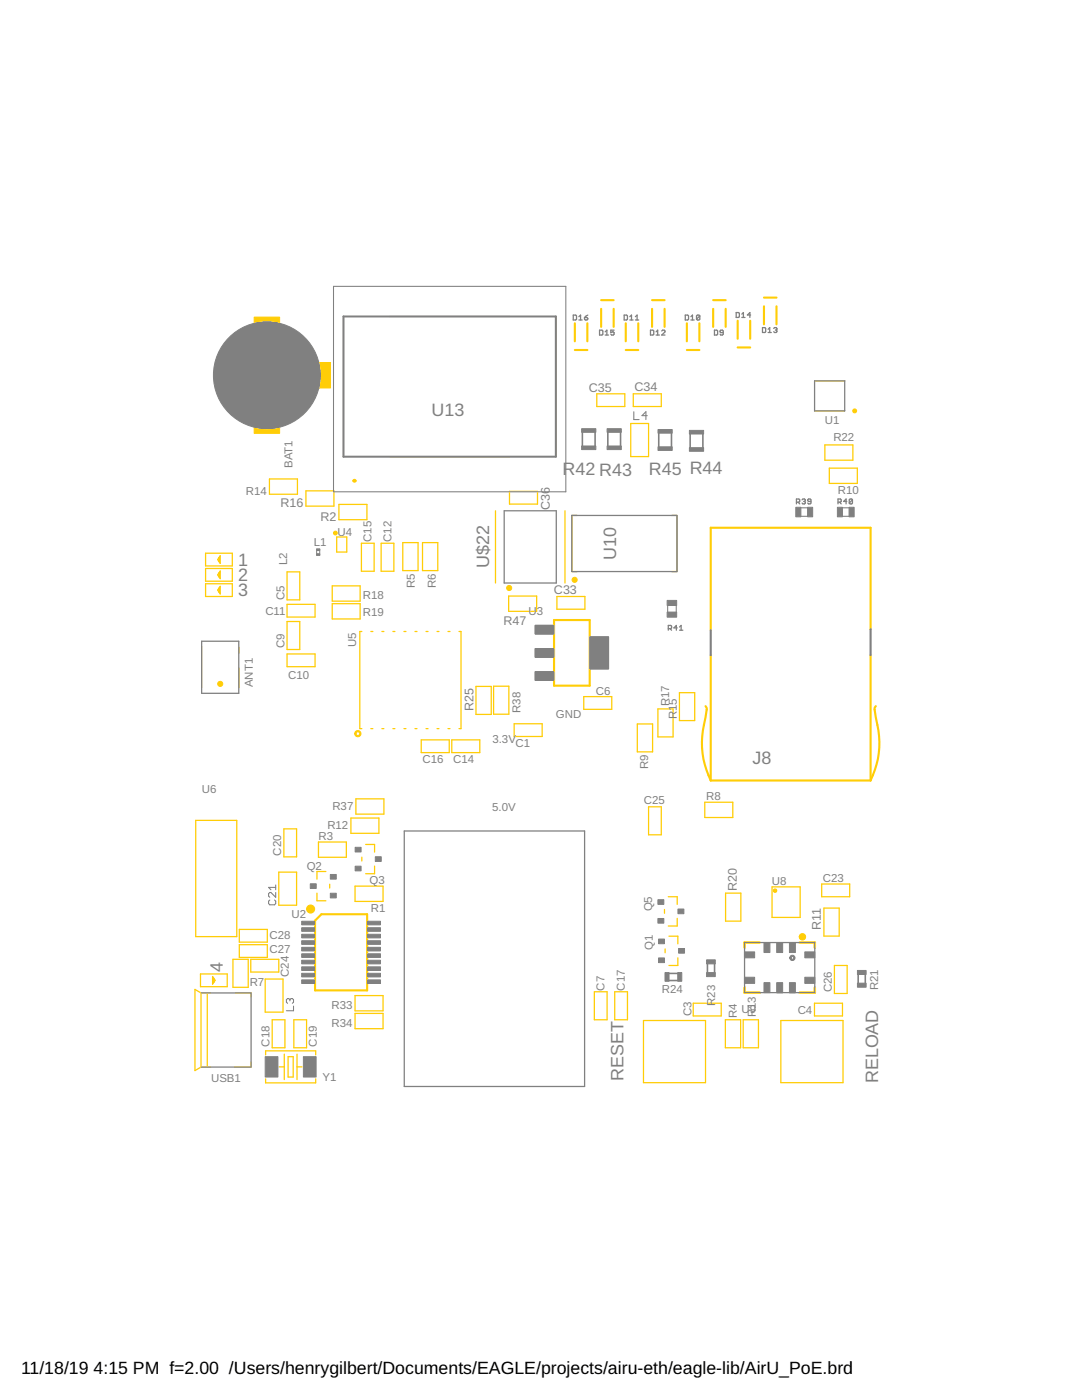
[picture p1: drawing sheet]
<svg xmlns="http://www.w3.org/2000/svg" width="216mm" height="279mm" viewBox="0 0 216 279" stroke-linecap="round" stroke-linejoin="round" font-family="sans-serif">
<g fill="none" stroke="#ffcd07" stroke-width=".25">
<path d="M119.1 78.6h5.6v2.5h-5.6zM126.4 78.6h5.6v2.5h-5.6zM162.5 76h6.1M53.8 95.6h5.6v3h-5.6zM61 98h5.6v3h-5.6zM101.7 98.1h5.6v2.5h-5.6zM125.9 84.5h3.5v6.6h-3.5zM162.5 82h6.1M164.6 88.8h5.6v3h-5.6zM165.5 93.4h5.6v3.1h-5.6zM41 113.5h5.4v2.5h-5.4zM41 110.4h5.4v2.5h-5.4z"/>
<path d="M41 116.5h5.4v2.5h-5.4zM43.7 111.3v.8M43.7 114.3v.8M43.7 117.4v.8M43.8 111.2v1M43.8 114.2v1M43.8 117.3v1M43.9 110.9v1.5l-.5-.7zM43.9 114v1.5l-.5-.8zM43.9 117v1.5l-.5-.7zM57.3 114.1h2.5v5.6h-2.5zM66.3 116.9h5.6v3.1h-5.6z"/>
<path d="M67.2 107.2h2v3h-2zM67.6 100.7h5.6v3h-5.6zM72.1 108.4h2.6v5.6h-2.6zM76.1 108.4h2.5v5.6h-2.5zM80.4 108.3h3v5.6h-3zM84.3 108.3h3.1v5.6h-3.1zM98.9 101.9v14.5M101.5 119h5.6v3h-5.6zM111.1 119h5.6v2.6h-5.6zM112.7 101.9v14.5M115.1 102.9h-1v11.2h1M134 102.9h1.1v11.2h-1.1"/>
<path d="M40.2 129.1v8.1M47.6 129.2v1.2M47.6 133.3v4M57.3 124h2.5v5.6h-2.5zM57.3 120.6h5.6v2.5h-5.6zM57.3 130.5h5.6v2.6h-5.6zM66.3 120.5h5.6v3h-5.6zM72.2 126h-.4v19.4h.4M74 126h.4M76.2 126h.4M78.4 126h.4M80.6 126h.4"/>
<path d="M82.8 126h.4M85 126h.4M87.2 126h.4M89.4 126h.4M91.6 126h.4v19.4h-.4M95 137h3v5.6h-3zM98.5 136.9h3v5.6h-3zM116.5 139h5.6v2.6h-5.6zM135.6 138.2h3v5.6h-3zM71 159.4h5.6v3.1h-5.6zM74 145.4h.4M76.2 145.4h.4"/>
<path d="M78.4 145.4h.4M80.6 145.4h.4M82.8 145.4h.4M84.1 147.7h5.5v2.5h-5.5zM85 145.4h.4M87.2 145.4h.4M89.4 145.4h.4M90.1 147.7h5.6v2.5h-5.6zM102.6 144.4h5.6v2.6h-5.6zM127.2 144.5h3v5.6h-3zM131.3 141.5h3v5.6h-3zM39.1 163.7h8.1v23.2h-8.1z"/>
<path d="M55.6 174.1h3.6v6.6h-3.6zM56.6 165.4h2.6v5.6h-2.6zM63.2 178.2v1.6h1.8M63.5 168h5.6v3.1h-5.6zM65 173.9h-1.8v1.6M65.8 176.5v.7M70 163.3h5.6v3h-5.6zM70.8 176.8h5.6v3.1h-5.6zM72.2 171.1v.7M73 168.5h1.7v1.6M74.7 172.8v1.6h-1.7M129.4 161h2.6v5.6h-2.6z"/>
<path d="M133.3 179h1.8v1.5M140.6 160.1h5.6v3.1h-5.6zM144.8 178.2h3v5.6h-3zM154.1 177h5.6v6.1h-5.6zM164 176.4h5.5v2.6h-5.5zM38.9 197.5l1.2 .7v14.8l-1.2 .7zM40 194.4h5.3v2.5h-5.3zM40.2 198.2h1.8M41.4 198.2v14.7M42.4 194.9l.5 .7-.5 .8zM42.5 195.1v1.1M42.7 195.3v.7"/>
<path d="M46.5 191.5h3v5.5h-3zM47 198.2h3.1v.7M47.8 188.5h5.5v2.6h-5.5zM47.8 185.5h5.5v2.5h-5.5zM50 191.5h5.6v2.5h-5.6zM52.9 195.4h3.6v6.6h-3.6zM70.8 198.7h5.6v3h-5.6zM73.2 182.4v.1M118.6 197.9h2.5v5.6h-2.5zM122.7 197.9h2.5v5.6h-2.5zM132.6 181.5v.8M132.7 189.4v.7"/>
<path d="M133.5 186.8h1.8v1.6M135.1 183.3v1.5h-1.8M135.3 191.2v1.5h-1.8M164.4 181.2h3v5.6h-3zM166.5 192.7h2.5v5.6h-2.5zM40.2 213h1.8M50.1 211.9v1.1h-3.3M53 210.5v-.8h10v.8M53 215.3v.8h10v-.8M54.3 203.5h2.6v5.6h-2.6zM55.7 212.9h1M56.7 210.4v5.1"/>
<path d="M57.5 210.9h1v4h-1zM58.6 203.5h2.6v5.6h-2.6zM59.3 210.4v5.1M59.3 212.9h1M70.8 202.2h5.6v3.1h-5.6zM128.4 203.7h12.4v12.4h-12.4zM138.3 200.2h5.6v2.6h-5.6zM144.7 203.5h3.1v5.6h-3.1zM148.3 203.5h3v5.6h-3zM155.8 203.7h12.4v12.4h-12.4zM162.5 200.2h5.6v2.6h-5.6z"/>
</g>
<g fill="#ffcd07" stroke="#ffcd07" stroke-width=".2">
<path d="M71 146a.63 .63 0 0 1 1 .1 .63 .63 0 0 1-.4 .9 .63 .63 0 0 1-.8-.6h.2a.38 .38 0 0 1 .6-.3 .38 .38 0 0 1 .1 .6 .38 .38 0 0 1-.6-.1l-.1-.2h-.2z" fill-rule="evenodd"/>
<path d="M66.6 106.2a.38 .38 0 0 1 .6-.1 .38 .38 0 0 1-.1 .6 .38 .38 0 0 1-.6-.3l.4-.1 .2 .1-.2 .1-.4-.1z" fill-rule="evenodd"/>
<path d="M159.7 186.5a.65 .65 0 0 1 1 .2 .65 .65 0 0 1-.4 .9 .65 .65 0 0 1-.8-.6l.5-.1a.15 .15 0 0 1 .2-.1 .15 .15 0 0 1 0 .3 .15 .15 0 0 1-.2 0v-.1h-.5z" fill-rule="evenodd"/>
<path d="M154.3 177.6a.35 .35 0 0 1 .6-.1 .35 .35 0 0 1-.1 .6 .35 .35 0 0 1-.5-.4l.4-.1a.15 .15 0 0 1 0 .3 .15 .15 0 0 1-.2-.2h-.2z" fill-rule="evenodd"/>
<circle cx="170.5" cy="82" r=".4"/>
<circle cx="43.9" cy="136.5" r=".51"/>
<circle cx="62" cy="181.4" r=".8"/>
<circle cx="114.7" cy="115.7" r=".51"/>
<circle cx="101.6" cy="117.3" r=".51"/>
</g>
<g fill="#ffcd07" stroke="#ffcd07" stroke-width=".2">
<path d="M63.4 72.3h2.6v5.1h-2.6z"/>
<path d="M50.7 63.3h5.1v1.4h-5.1z"/>
<path d="M50.7 85h5.1v1.5h-5.1z"/>
</g>
<g fill="none" stroke="#ffcd07" stroke-width=".42">
<path d="M120 59.9h2.4M130.1 59.9h2.5M142.3 59.9h2.5M152.4 59.4h2.5M114.7 69.8h2.5M114.7 64.5v3.6M117.2 64.5v3.6M120 61.6v3.6M122.4 61.6v3.6M124.9 69.8h2.5M124.9 64.5v3.6M127.4 64.5v3.6"/>
<path d="M130.1 61.6v3.6M132.6 61.6v3.6M137.1 69.8h2.5M137.1 64.5v3.6M139.6 64.5v3.6M142.3 61.6v3.6M144.8 61.6v3.6M147.2 69.3h2.5M147.2 64v3.6M149.7 64v3.6M152.4 61.1v3.6M154.9 61.1v3.6"/>
<path d="M110.6 123.7h7.1v13.1h-7.1zM141.8 130.8v25M173.7 125.6v-20.3h-31.9v20.5M173.7 130.8v25M140.8 140.9l.2 .5-.2 1.8a17.3 17.3 0 0 0 1 12.6M141.8 155.8h31.9M174.8 140.9l-.3 .5 .3 1.8a17.3 17.3 0 0 1-1.1 12.6M73.2 182.5h-9.1l-1.2 1.2v14h10.4v-15.2"/>
</g>
<path d="M148.6 197.1v1h3M151.6 188.1h-3v1M159.6 188.1h3v1M162.6 197.1v1h-3" fill="none" stroke="#ffcd07" stroke-width=".51"/>
<path d="M68.5 63.2v27.9M77.7 63.2h24M110.9 63.2v27.9M77.7 91.1h24" fill="none" stroke="#ffcd07" stroke-width=".21"/>
<path d="M70.5 95.9l.2-.1 .2 .1M70.5 95.9l.2 .2 .2-.2M70.5 95.9v.1M70.9 95.9l.1 .1" fill="none" stroke="#ffcd07" stroke-width=".4"/>
<g fill="none" stroke="#808080" stroke-width=".25">
<path d="M114.4 62.9h.5l.1 .2v.6l-.1 .2h-.5zM115.5 63.9h.7M115.5 63.2l.3-.3v1M116.6 63.4h.5l.2 .3-.2 .2h-.3l-.2-.2zM117.3 62.9l-.7 .5M119.6 65.9h.5l.2 .2v.6l-.2 .2h-.5zM120.8 66.9h.6M120.8 66.2l.3-.3v1M122.5 65.9h-.6v.5l.3-.2 .3 .2v.3l-.1 .2h-.4l-.1-.2M124.5 62.9h.5l.2 .2v.6l-.2 .2h-.5zM125.7 63.9h.6M125.7 63.2l.3-.3v1"/>
<path d="M126.8 63.9h.6M126.8 63.2l.3-.3v1M129.8 65.9h.5l.2 .2v.6l-.2 .2h-.5zM130.9 66.9h.7M130.9 66.2l.3-.3v1M132 66.1l.2-.2h.3l.2 .2v.1l-.7 .7h.7M136.7 62.9h.5l.2 .2v.6l-.2 .2h-.5zM137.9 63.9h.6M137.9 63.2l.3-.3v1M139.6 63.1v.6l-.1 .2h-.4l-.1-.2M139.6 63.1l-.1-.2h-.4l-.1 .2v.6M139.6 63.1l-.6 .6"/>
<path d="M142.6 65.9h.4l.2 .2v.6l-.2 .2h-.4zM144.3 66.4h-.5l-.1-.2 .1-.3h.3l.2 .2v.6l-.2 .2h-.3l-.1-.2M146.9 62.4h.5l.1 .1v.7l-.1 .2h-.5zM148 63.4h.7M148 62.7l.3-.3v1M149.8 62.9h-.7l.5-.5v1M152.1 65.4h.5l.2 .2v.6l-.2 .2h-.5zM153.3 66.4h.6M153.3 65.7l.3-.3v1M154.4 65.6l.1-.2h.4l.1 .2-.1 .3M154.7 65.9h.2M154.9 65.9l.1 .1-.1 .4h-.4l-.1-.2"/>
<path d="M162.5 76h6.1v6h-6.1zM160 99.8l.2-.2h.3l.2 .2-.2 .3M170.1 99.8l-.2-.2h-.3l-.1 .2v.6M170.1 99.8v.6l-.2 .2h-.3l-.1-.2M170.1 99.8l-.6 .6M100.6 101.9h10.4v14.5h-10.4zM114.1 102.9h21v11.2h-21zM158.9 100.2h.5l.2-.1v-.3l-.2-.2h-.5v1M159.2 100.2l.4 .4M160.4 100.1h.1M160.5 100.1l.2 .1-.2 .4h-.3l-.2-.2M161.8 100.1h-.5l-.1-.2 .1-.3h.3l.2 .2v.6l-.2 .2h-.3l-.1-.2"/>
<path d="M167.2 100.2h.5l.2-.1-.2-.5h-.5v1M167.5 100.2l.4 .4M169 100.1h-.7l.5-.5v1M40.2 128h7.4v10.4h-7.4zM133.3 125.5h.5l.2-.2v-.3l-.2-.2h-.5v1M133.7 125.5l.3 .3M135.1 125.3h-.6l.5-.5v1M135.6 125.1l.3-.3v1M135.6 125.8h.6M80.7 165.8h35.9v51h-35.9zM40.1 198.2h10v14.8h-10M148.6 188.1h14v10h-14z"/>
</g>
<g fill="#808080" stroke="#808080" stroke-width=".2">
<path d="M63.2 110.5h.6v.3h-.6z"/>
<path d="M63.2 109.6h.6v.3h-.6z"/>
<path d="M61.9 176.4h1.2v.9h-1.2z"/>
<path d="M65.9 174.5h1.2v1h-1.2z"/>
<path d="M65.9 178.3h1.2v.9h-1.2z"/>
<path d="M74.9 171h1.2v.9h-1.2z"/>
<path d="M70.9 172.9h1.2v.9h-1.2z"/>
<path d="M70.9 169.1h1.2v.9h-1.2z"/>
<path d="M117.7 127.1h3.7v6.4h-3.7z"/>
<path d="M106.8 129.4h3.7v1.8h-3.7z"/>
<path d="M106.8 124.8h3.7v1.7h-3.7z"/>
<path d="M106.8 134h3.7v1.8h-3.7z"/>
<path d="M60.2 183.9h2.6v.7h-2.6z"/>
<path d="M60.2 185.1h2.6v.8h-2.6z"/>
<path d="M60.2 186.5h2.6v.7h-2.6z"/>
<path d="M60.2 187.7h2.6v.8h-2.6z"/>
<path d="M60.2 189.1h2.6v.7h-2.6z"/>
<path d="M60.2 190.4h2.6v.7h-2.6z"/>
<path d="M60.2 191.6h2.6v.8h-2.6z"/>
<path d="M60.2 193h2.6v.7h-2.6z"/>
<path d="M60.2 194.2h2.6v.8h-2.6z"/>
<path d="M60.2 195.6h2.6v.7h-2.6z"/>
<path d="M73.3 195.6h2.6v.7h-2.6z"/>
<path d="M73.3 194.2h2.6v.8h-2.6z"/>
<path d="M73.3 193h2.6v.7h-2.6z"/>
<path d="M73.3 191.6h2.6v.8h-2.6z"/>
<path d="M73.3 190.4h2.6v.7h-2.6z"/>
<path d="M73.3 189.1h2.6v.7h-2.6z"/>
<path d="M73.3 187.7h2.6v.8h-2.6z"/>
<path d="M73.3 186.5h2.6v.7h-2.6z"/>
<path d="M73.3 185.1h2.6v.8h-2.6z"/>
<path d="M73.3 183.9h2.6v.7h-2.6z"/>
<path d="M60.5 210.9h2.6v4h-2.6z"/>
<path d="M52.9 210.9h2.6v4h-2.6z"/>
<path d="M155 188.1h1.2v2h-1.2z"/>
<path d="M152.4 188.1h1.2v2h-1.2z"/>
<path d="M157.5 188.1h1.2v2h-1.2z"/>
<path d="M152.4 196.1h1.2v2h-1.2z"/>
<path d="M155 196.1h1.2v2h-1.2z"/>
<path d="M157.5 196.1h1.2v2h-1.2z"/>
<path d="M148.5 190h2.1v1.2h-2.1z"/>
<path d="M148.5 195h2.1v1.3h-2.1z"/>
<path d="M160.6 190h2v1.2h-2z"/>
<path d="M160.6 195h2v1.3h-2z"/>
<path d="M171.1 193.7h1.7v.8h-1.7z"/>
<path d="M171.1 196.2h1.7v.8h-1.7z"/>
<path d="M141 191.6h1.7v.8h-1.7z"/>
<path d="M141 194.1h1.7v.8h-1.7z"/>
<path d="M135.4 189.3h1.2v.9h-1.2z"/>
<path d="M131.4 191.2h1.2v.9h-1.2z"/>
<path d="M131.4 187.4h1.2v.9h-1.2z"/>
<path d="M135.2 194.1h.8v1.7h-.8z"/>
<path d="M132.7 194.1h.8v1.7h-.8z"/>
<path d="M135.3 181.4h1.2v1h-1.2z"/>
<path d="M131.3 183.3h1.2v.9h-1.2z"/>
<path d="M131.3 179.6h1.2v.9h-1.2z"/>
<path d="M167.1 101.2h1v1.9h-1z"/>
<path d="M169.4 101.2h1v1.9h-1z"/>
<path d="M133.1 119.8h1.9v1h-1.9z"/>
<path d="M133.1 122.2h1.9v1h-1.9z"/>
<path d="M158.8 101.2h1v1.9h-1z"/>
<path d="M161.1 101.2h1.1v1.9h-1.1z"/>
<path d="M116.1 89h2.8v.7h-2.8z"/>
<path d="M116.1 85.6h2.8v.7h-2.8z"/>
<path d="M121.1 85.6h2.9v.7h-2.9z"/>
<path d="M121.1 89h2.9v.7h-2.9z"/>
<path d="M137.6 89.3h2.8v.8h-2.8z"/>
<path d="M137.6 85.9h2.8v.7h-2.8z"/>
<path d="M131.3 85.7h2.8v.7h-2.8z"/>
<path d="M131.3 89.2h2.8v.7h-2.8z"/>
</g>
<path d="M63.2 109.6h.6v1.2h-.6z" fill="none" stroke="#808080" stroke-width=".2"/>
<g fill="#808080" stroke="#808080" stroke-width=".2">
<path d="M157.8 190.8a.52 .52 0 0 1 .8 .1 .52 .52 0 0 1-.4 .8 .52 .52 0 0 1-.6-.5h.2a.28 .28 0 0 1 .4-.3 .28 .28 0 0 1 .1 .5 .28 .28 0 0 1-.4-.1l-.3-.1z" fill-rule="evenodd"/>
<circle cx="53.3" cy="74.9" r="10.7"/>
</g>
<g fill="none" stroke="#808080" stroke-width=".32">
<path d="M116.2 86.2v2.9M118.7 86.2v2.9M121.3 86.2v2.9M123.8 86.2v2.9M131.4 86.4v2.8M134 86.4v2.8M137.7 86.6v2.8M140.3 86.6v2.8M133.5 195.7h1.7M133.5 194.3h1.7M141.2 192.4v1.7M142.6 192.4v1.7"/>
<path d="M171.2 194.5v1.7M172.7 194.5v1.7"/>
</g>
<g fill="none" stroke="#808080" stroke-width=".21">
<path d="M66.5 57.1h46.4v41h-46.4zM126.5 82.2v1.5h1M129.2 83h-1.1l.8-.8v1.5M159.8 101.3h1.4M159.8 103h1.4M168.1 101.3h1.4M168.1 103h1.4M133.2 120.8v1.4M134.9 120.8v1.4M53.8 179.6l-.2 .3v.4l.2 .3h1l.2-.3v-.4l-.2-.3M55 178.1v1l-.9-1h-.3l-.2 .3v.4l.2 .3M55 176.6v1"/>
<path d="M55 177.1h-1.4l.5 .5M57.8 199.5l.3-.2h.2l.3 .2v.5l-.3 .2M57.8 199.5l-.2-.2h-.2l-.3 .2v.5l.3 .2M57.8 199.5v.2M58.6 200.8v.9h-1.5"/>
</g>
<path d="M141.8 125.8v5M173.7 125.6v5.2" fill="none" stroke="#808080" stroke-width=".42"/>
<path d="M68.5 63.2h42.4v27.9h-42.4z" fill="none" stroke="#808080" stroke-width=".4"/>
<g font-size="3.6" fill="#808080">
<text x="86.1" y="83">U13</text>
<text x="112.3" y="94.8">R42 R43</text>
<text x="129.5" y="94.8">R45 R44</text>
<text x="47.5" y="112.9">1</text>
<text x="97.6" y="113.4" transform="rotate(-90 97.6 113.4)">U$22</text>
<text x="123" y="111.8" transform="rotate(-90 123 111.8)">U10</text>
<text x="47.5" y="116">2</text>
<text x="47.5" y="119">3</text>
<text x="150.1" y="152.4">J8</text>
<text x="44.4" y="194" transform="rotate(-90 44.4 194)">4</text>
<text x="124.4" y="215.7" transform="rotate(-90 124.4 215.7)">RESET</text>
<text x="175.2" y="216.2" transform="rotate(-90 175.2 216.2)">RELOAD</text>
</g>
<g font-size="3.5">
<text x="4.2" y="274.2">11/18/19</text>
<text x="18.7" y="274.2">4:15 PM f=2.00 /Users/henrygilbert/Documents/EAGLE/projects/airu-eth/eagle-lib/AirU_PoE.brd</text>
</g>
<g font-size="2.5" fill="#808080">
<text x="117.5" y="78.2">C35</text>
<text x="126.6" y="78.1">C34</text>
<text x="56" y="101.3">R16</text>
<text x="109.7" y="101.7" transform="rotate(-90 109.7 101.7)">C36</text>
<text x="63.9" y="104">R2</text>
<text x="110.5" y="118.5">C33</text>
<text x="100.5" y="124.6">R47</text>
<text x="94.5" y="141.9" transform="rotate(-90 94.5 141.9)">R25</text>
<text x="147" y="177.8" transform="rotate(-90 147 177.8)">R20</text>
<text x="163.8" y="185.6" transform="rotate(-90 163.8 185.6)">R11</text>
</g>
<g font-size="2.3" fill="#808080">
<text x="164.6" y="84.6">U1</text>
<text x="166.3" y="87.9">R22</text>
<text x="58.4" y="93.4" transform="rotate(-90 58.4 93.4)">BAT1</text>
<text x="49.1" y="98.7">R14</text>
<text x="167.2" y="98.5">R10</text>
<text x="67.3" y="106.9">U4</text>
<text x="57.3" y="112.7" transform="rotate(-90 57.3 112.7)">L2</text>
<text x="62.6" y="109.1">L1</text>
<text x="74.2" y="108.2" transform="rotate(-90 74.2 108.2)">C15</text>
<text x="78.1" y="108.2" transform="rotate(-90 78.1 108.2)">C12</text>
<text x="56.8" y="119.7" transform="rotate(-90 56.8 119.7)">C5</text>
<text x="72.4" y="119.5">R18</text>
<text x="82.8" y="117.3" transform="rotate(-90 82.8 117.3)">R5</text>
<text x="87" y="117.3" transform="rotate(-90 87 117.3)">R6</text>
<text x="53" y="122.6">C11</text>
<text x="72.4" y="123">R19</text>
<text x="105.5" y="122.7">U3</text>
<text x="56.8" y="129.4" transform="rotate(-90 56.8 129.4)">C9</text>
<text x="71.1" y="129.2" transform="rotate(-90 71.1 129.2)">U5</text>
<text x="50.4" y="137.2" transform="rotate(-90 50.4 137.2)">ANT1</text>
<text x="57.5" y="135.6">C10</text>
<text x="103.8" y="142.3" transform="rotate(-90 103.8 142.3)">R38</text>
<text x="110.9" y="143.3">GND</text>
<text x="118.9" y="138.6">C6</text>
<text x="133.6" y="141" transform="rotate(-90 133.6 141)">R17</text>
<text x="135.1" y="143.6" transform="rotate(-90 135.1 143.6)">R15</text>
<text x="98.3" y="148.3">3.3V</text>
<text x="102.8" y="149">C1</text>
<text x="84.3" y="152.2">C16</text>
<text x="90.4" y="152.2">C14</text>
<text x="129.3" y="153.5" transform="rotate(-90 129.3 153.5)">R9</text>
<text x="40.3" y="158.3">U6</text>
<text x="66.3" y="161.6">R37</text>
<text x="98.2" y="161.8">5.0V</text>
<text x="128.5" y="160.5">C25</text>
<text x="140.9" y="159.6">R8</text>
<text x="63.5" y="167.5">R3</text>
<text x="65.3" y="165.4">R12</text>
<text x="56.1" y="170.8" transform="rotate(-90 56.1 170.8)">C20</text>
<text x="61.2" y="173.6">Q2</text>
<text x="73.7" y="176.4">Q3</text>
<text x="154" y="176.6">U8</text>
<text x="164.2" y="175.9">C23</text>
<text x="58.2" y="183.2">U2</text>
<text x="74" y="182">R1</text>
<text x="130.1" y="181.9" transform="rotate(-90 130.1 181.9)">Q5</text>
<text x="53.8" y="190.2">C27</text>
<text x="53.8" y="187.4">C28</text>
<text x="130.3" y="189.6" transform="rotate(-90 130.3 189.6)">Q1</text>
<text x="49.8" y="196.8">R7</text>
<text x="57.6" y="195" transform="rotate(-90 57.6 195)">C24</text>
<text x="120.6" y="197.7" transform="rotate(-90 120.6 197.7)">C7</text>
<text x="124.7" y="197.7" transform="rotate(-90 124.7 197.7)">C17</text>
<text x="175.3" y="197.6" transform="rotate(-90 175.3 197.6)">R21</text>
<text x="66.2" y="201.3">R33</text>
<text x="132.1" y="198.3">R24</text>
<text x="138" y="202.8" transform="rotate(-90 138 202.8)">C3</text>
<text x="142.7" y="200.7" transform="rotate(-90 142.7 200.7)">R23</text>
<text x="147" y="203.1" transform="rotate(-90 147 203.1)">R4</text>
<text x="147.9" y="202.2">U9</text>
<text x="150.8" y="203" transform="rotate(-90 150.8 203)">R13</text>
<text x="159.2" y="202.4">C4</text>
<text x="166" y="198" transform="rotate(-90 166 198)">C26</text>
<text x="53.8" y="208.9" transform="rotate(-90 53.8 208.9)">C18</text>
<text x="63.2" y="208.9" transform="rotate(-90 63.2 208.9)">C19</text>
<text x="66.2" y="204.9">R34</text>
<text x="42.1" y="215.9">USB1</text>
<text x="64.3" y="215.7">Y1</text>
</g>
</svg>
